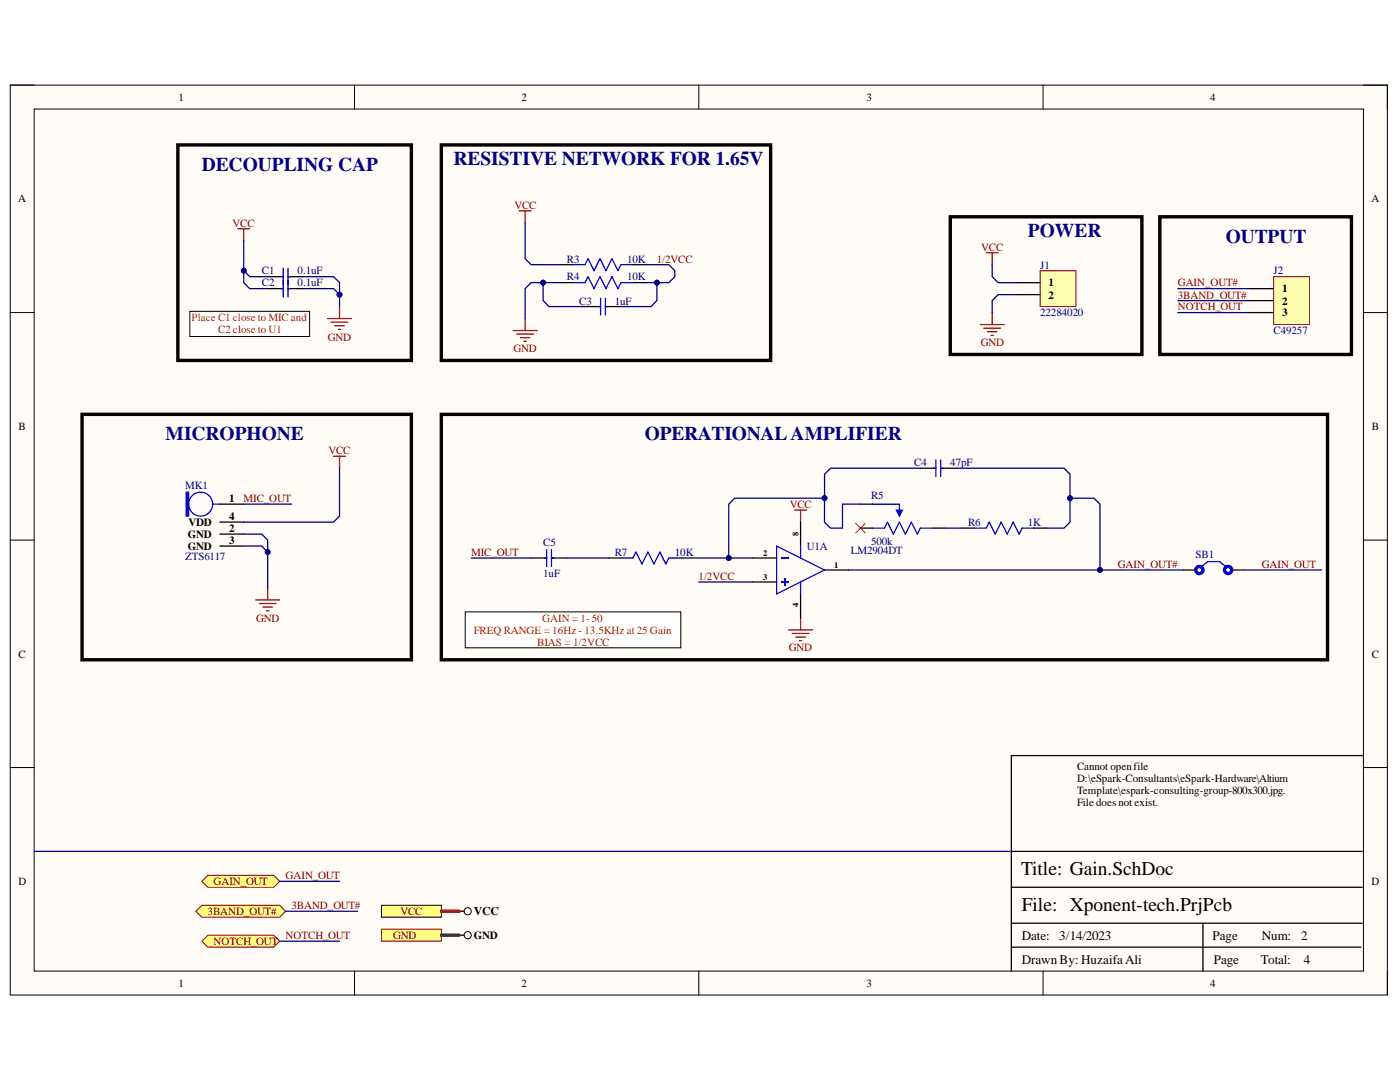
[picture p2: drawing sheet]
<svg xmlns="http://www.w3.org/2000/svg" width="279mm" height="216mm" viewBox="0 0 279 216" stroke-linecap="round" stroke-linejoin="round" font-family="sans-serif">
<path d="M2 17h274.9v181.5h-274.9z" fill-rule="evenodd" fill="#fffcf8"/>
<path d="M2 17h274.9v181.5h-274.9z" fill="none" stroke="#000" stroke-width=".2"/>
<path d="M6.8 21.8h265.3v172h-265.3z" fill-rule="evenodd" fill="#fffcf8"/>
<g fill="none" stroke="#000" stroke-width=".2">
<path d="M2 17h4.8M70.7 17v4.8M139.5 17v4.8M208.2 17v4.8M272.1 17h4.8v4.8M6.8 21.8h265.3v172h-265.3zM2 62.4h4.8M272.1 62.4h4.8M2 107.8h4.8M272.1 107.8h4.8M2 153.2h4.8M272.1 153.2h4.8"/>
<path d="M70.8 193.8v4.7M139.5 193.8v4.7M208.2 193.8v4.7M276.9 193.8v4.7"/>
</g>
<path d="M116.8 61.2h3.1M120.8 61.2h3.1M272.1 150.8h-70.3v43M201.8 177h70.1M201.8 169.9h70.1M201.8 189h69.8M201.8 184.2h70.1M240.1 184.2v9.6" fill="none" stroke="#000" stroke-width=".25"/>
<g fill="none" stroke="#800000" stroke-width=".25">
<path d="M47.4 45.6h2.4M48.6 45.6v2.4M103.6 42.1h2.4M104.8 42.1v2.4M65.4 63.6h4.7M66.1 64.3h3.3M66.8 65h1.9M67.5 65.7h.5M67.8 61.2v2.4M102.4 66h4.8M103.1 66.7h3.4M103.9 67.4h1.9"/>
<path d="M104.6 68.1h.4M104.8 63.6v2.4M66.6 91h2.4M67.8 91v2.4M51 119.7h4.8M53.4 117.3v2.4M158.6 101.8h2.4M159.8 101.8v2.4M51.7 120.4h3.4M52.5 121.1h1.9M53.2 121.9h.5M157.4 125.7h4.8"/>
<path d="M158.1 126.4h3.3M158.8 127.1h1.9M159.5 127.8h.5M159.8 123.3v2.4"/>
</g>
<path d="M119.9 59.5v3.3M120.8 59.5v3.3M119.4 61.2h.5M120.8 61.2h.5" fill="none" stroke="#00f" stroke-width=".25"/>
<path d="M35.5 28.9h46.6v43h-46.6zM88.1 28.9h65.7v43h-65.7zM16.4 82.7h65.7v49h-65.7zM88.1 82.7h176.8v49h-176.8z" fill="none" stroke="#000" stroke-width=".68"/>
<path d="M92.9 122.1h43v7.2h-43z" fill-rule="evenodd" fill="#fff"/>
<path d="M92.9 122.1h43v7.2h-43z" fill="none" stroke="#000" stroke-width=".2"/>
<path d="M37.9 62.1h23.9v5h-23.9z" fill-rule="evenodd" fill="#fff"/>
<path d="M37.9 62.1h23.9v5h-23.9z" fill="none" stroke="#000" stroke-width=".2"/>
<path d="M112 52.8h2.4M112 56.4h2.4M126.3 52.8h2.4M126.3 56.4h2.4M192 105.4h2.4M206.4 105.4h2.4" fill="none" stroke="#000" stroke-width=".25"/>
<path d="M114.4 52.8h2.4l.6-1.2 1.1 2.4 1.2-2.4 1.2 2.4 1.2-2.4 1.2 2.4 .6-1.2h2.4M114.4 56.4h2.4l.6-1.2 1.1 2.4 1.2-2.4 1.2 2.4 1.2-2.4 1.2 2.4 .6-1.2h2.4M194.4 105.4h2.4l.6-1.2 1.2 2.4 1.2-2.4 1.2 2.4 1.2-2.4 1.2 2.4 .6-1.2h2.4" fill="none" stroke="#00f" stroke-width=".25"/>
<path d="M189.6 43.3h38.3v27.4h-38.3zM231.5 43.3h38.2v27.4h-38.2z" fill="none" stroke="#000" stroke-width=".68"/>
<path d="M196.8 50.4h2.4M198 50.4v2.4M195.6 64.8h4.8M196.3 65.5h3.4M197.1 66.2h1.9M197.8 66.9h.5M198 62.4v2.4" fill="none" stroke="#800000" stroke-width=".25"/>
<path d="M76.1 185.4h12v2.4h-12z" fill-rule="evenodd" fill="#ffff80"/>
<path d="M76.1 185.4h12v2.4h-12z" fill="none" stroke="#800000" stroke-width=".2"/>
<circle cx="93.3" cy="186.6" r=".72" fill="none" stroke="#000" stroke-width=".2"/>
<path d="M91.7 186.6h.9" fill="none" stroke="#000" stroke-width=".25"/>
<path d="M76.1 180.6h12v2.4h-12z" fill-rule="evenodd" fill="#ffff80"/>
<g fill="none" stroke="#000" stroke-width=".2">
<path d="M76.1 180.6h12v2.4h-12z"/>
<circle cx="93.3" cy="181.8" r=".72"/>
</g>
<path d="M91.7 181.8h.9" fill="none" stroke="#000" stroke-width=".25"/>
<path d="M40.3 175.9l1.2-1.2h13.1l1.2 1.2-1.2 1.1h-13.1z" fill-rule="evenodd" fill="#ffff80"/>
<path d="M40.3 175.9l1.2-1.2h13.1l1.2 1.2-1.2 1.1h-13.1z" fill="none" stroke="#800000" stroke-width=".2"/>
<path d="M40.3 187.8l1.2-1.2h13.1l1.2 1.2-1.2 1.2h-13.1z" fill-rule="evenodd" fill="#ffff80"/>
<path d="M40.3 187.8l1.2-1.2h13.1l1.2 1.2-1.2 1.2h-13.1z" fill="none" stroke="#800000" stroke-width=".2"/>
<path d="M43.9 100.6h4.7M43.9 106.6h4.7M43.9 109h4.7M43.9 104.2h4.7" fill="none" stroke="#000" stroke-width=".25"/>
<circle cx="40" cy="100.6" r="2.39" fill="none" stroke="#00f" stroke-width=".25"/>
<path d="M37.2 98.2h.4v4.8h-.4z" fill-rule="evenodd" fill="#00f"/>
<path d="M56 55.2h.5M56 57.6h.5M56.5 53.5v5.8M57.5 53.5v5.8M57.5 55.2h.5M57.5 57.6h.5M37.2 98.2h.4v4.8h-.4zM42.4 100.6h1.5" fill="none" stroke="#00f" stroke-width=".25"/>
<path d="M53.4 55.2h3.1M53.4 57.6h3.1M57.5 55.2h3.1M57.5 57.6h3.1" fill="none" stroke="#000" stroke-width=".25"/>
<path d="M254.2 55.2h7.1v9.6h-7.1z" fill-rule="evenodd" fill="#ffffb0"/>
<path d="M254.2 55.2h7.1v9.6h-7.1z" fill="none" stroke="#800000" stroke-width=".2"/>
<path d="M249.4 57.6h4.8M249.4 60h4.8M249.4 62.4h4.8" fill="none" stroke="#000" stroke-width=".25"/>
<path d="M207.6 54h7.1v7.2h-7.1z" fill-rule="evenodd" fill="#ffffb0"/>
<path d="M207.6 54h7.1v7.2h-7.1z" fill="none" stroke="#800000" stroke-width=".2"/>
<path d="M202.8 56.4h4.8M202.8 58.8h4.8M106 111.3h3.1M110.1 111.3h3.1M121.5 111.3h2.4M135.9 111.3h2.4M171.7 105.4h2.4M171.7 100.6h2.4M186.1 105.4h2.4" fill="none" stroke="#000" stroke-width=".25"/>
<path d="M108.6 111.3h.5M109.1 109.7v3.3M110.1 109.7v3.3M110.1 111.3h.4M123.9 111.3h2.4l.6-1.1 1.2 2.3 1.2-2.3 1.2 2.3 1.2-2.3 1.2 2.3 .6-1.2h2.4M174.1 105.4h2.4l.6-1.2 1.2 2.4 1.2-2.4 1.2 2.4 1.2-2.4 1.2 2.4 .6-1.2h2.4M174.1 100.6h5.4v1.2" fill="none" stroke="#00f" stroke-width=".25"/>
<path d="M178.9 101.8h1.2l-.6 1.2z" fill="#00f"/>
<path d="M178.9 101.8h1.2l-.6 1.2zM239.8 113l1.2-.9h2.4l1.2 .9" fill="none" stroke="#00f" stroke-width=".25"/>
<path d="M236.2 113.7h2.4M245.8 113.7h2.4" fill="none" stroke="#000" stroke-width=".25"/>
<g fill="none" stroke="#00f" stroke-width=".68">
<circle cx="239.4" cy="113.7" r=".72"/>
<circle cx="245.1" cy="113.7" r=".72"/>
</g>
<path d="M39.1 181.8l1.2-1.2h15.5l1.2 1.2-1.2 1.2h-15.5z" fill-rule="evenodd" fill="#ffff80"/>
<path d="M39.1 181.8l1.2-1.2h15.5l1.2 1.2-1.2 1.2h-15.5z" fill="none" stroke="#800000" stroke-width=".2"/>
<path d="M183.7 93.4h3.1M187.7 93.4h3.1M150.2 111.3h4.8M150.2 116.1h4.8M159.8 104.2v4.8M159.8 118.5v4.8M164.6 113.7h4.7" fill="none" stroke="#000" stroke-width=".25"/>
<path d="M186.3 93.4h.5M186.8 91.8v3.3M187.7 91.8v3.3M187.7 93.4h.5M155 109l9.6 4.7-9.6 4.8zM155.9 111.3h1.5M155.9 116.1h1.5M156.7 115.4v1.4M159.8 109v2.3M159.8 116.1v2.4" fill="none" stroke="#00f" stroke-width=".25"/>
<path d="M170.8 104.4l1.9 1.9M172.7 104.4l-1.9 1.9" fill="none" stroke="#f00" stroke-width=".2"/>
<path d="M48.6 109h3.6l1.2 1.2v7.1" fill="none" stroke="#000080" stroke-width=".25"/>
<circle cx="53.4" cy="110.2" r=".48" fill="#000080"/>
<circle cx="53.4" cy="110.2" r=".48" fill="none" stroke="#000080" stroke-width=".2"/>
<path d="M48.6 106.6h3.6l1.2 1.2v2.4" fill="none" stroke="#000080" stroke-width=".25"/>
<circle cx="53.4" cy="110.2" r=".48" fill="#000080"/>
<circle cx="53.4" cy="110.2" r=".48" fill="none" stroke="#000080" stroke-width=".2"/>
<path d="M104.8 44.5v7.1l1.2 1.2h6M112 56.4h-6l-1.2 1.2v6M67.8 93.4v9.6l-1.2 1.2h-18M48.6 100.6h9.6M94 111.3h12" fill="none" stroke="#000080" stroke-width=".25"/>
<circle cx="108.4" cy="56.4" r=".48" fill="#000080"/>
<circle cx="108.4" cy="56.4" r=".48" fill="none" stroke="#000080" stroke-width=".2"/>
<path d="M128.7 52.8h4.8l1.2 1.2v1.2l-1.2 1.2h-4.8M113.2 111.3h8.3" fill="none" stroke="#000080" stroke-width=".25"/>
<circle cx="131.1" cy="56.4" r=".48" fill="#000080"/>
<circle cx="131.1" cy="56.4" r=".48" fill="none" stroke="#000080" stroke-width=".2"/>
<path d="M108.4 56.4v3.6l1.2 1.2h7.2" fill="none" stroke="#000080" stroke-width=".25"/>
<circle cx="108.4" cy="56.4" r=".48" fill="#000080"/>
<circle cx="108.4" cy="56.4" r=".48" fill="none" stroke="#000080" stroke-width=".2"/>
<path d="M131.1 56.4v3.6l-1.2 1.2h-6" fill="none" stroke="#000080" stroke-width=".25"/>
<circle cx="131.1" cy="56.4" r=".48" fill="#000080"/>
<circle cx="131.1" cy="56.4" r=".48" fill="none" stroke="#000080" stroke-width=".2"/>
<path d="M60.6 55.2h6l1.2 1.2v4.8" fill="none" stroke="#000080" stroke-width=".25"/>
<circle cx="67.8" cy="58.8" r=".48" fill="#000080"/>
<circle cx="67.8" cy="58.8" r=".48" fill="none" stroke="#000080" stroke-width=".2"/>
<path d="M48.6 48v6l1.2 1.2h3.6" fill="none" stroke="#000080" stroke-width=".25"/>
<circle cx="48.6" cy="54" r=".48" fill="#000080"/>
<circle cx="48.6" cy="54" r=".48" fill="none" stroke="#000080" stroke-width=".2"/>
<path d="M138.3 111.3h11.9M139.5 116.1h10.7" fill="none" stroke="#000080" stroke-width=".25"/>
<circle cx="145.4" cy="111.3" r=".48" fill="#000080"/>
<circle cx="145.4" cy="111.3" r=".48" fill="none" stroke="#000080" stroke-width=".2"/>
<path d="M183.7 93.4h-17.9l-1.2 1.2v4.8h-18l-1.2 1.2v10.7M188.5 105.4h3.5" fill="none" stroke="#000080" stroke-width=".25"/>
<circle cx="164.6" cy="99.4" r=".48" fill="#000080"/>
<circle cx="164.6" cy="99.4" r=".48" fill="none" stroke="#000080" stroke-width=".2"/>
<circle cx="145.4" cy="111.3" r=".48" fill="#000080"/>
<circle cx="145.4" cy="111.3" r=".48" fill="none" stroke="#000080" stroke-width=".2"/>
<path d="M190.8 93.4h21.6l1.1 1.2v9.6l-1.1 1.2h-3.6" fill="none" stroke="#000080" stroke-width=".25"/>
<circle cx="213.5" cy="99.4" r=".48" fill="#000080"/>
<circle cx="213.5" cy="99.4" r=".48" fill="none" stroke="#000080" stroke-width=".2"/>
<path d="M213.5 99.4h4.8l1.2 1.2v13.1h-50.2" fill="none" stroke="#000080" stroke-width=".25"/>
<circle cx="213.5" cy="99.4" r=".48" fill="#000080"/>
<circle cx="213.5" cy="99.4" r=".48" fill="none" stroke="#000080" stroke-width=".2"/>
<circle cx="219.5" cy="113.7" r=".48" fill="#000080"/>
<circle cx="219.5" cy="113.7" r=".48" fill="none" stroke="#000080" stroke-width=".2"/>
<path d="M219.5 113.7h16.7" fill="none" stroke="#000080" stroke-width=".25"/>
<circle cx="219.5" cy="113.7" r=".48" fill="#000080"/>
<circle cx="219.5" cy="113.7" r=".48" fill="none" stroke="#000080" stroke-width=".2"/>
<path d="M60.6 57.6h6l1.2 1.2" fill="none" stroke="#000080" stroke-width=".25"/>
<circle cx="67.8" cy="58.8" r=".48" fill="#000080"/>
<circle cx="67.8" cy="58.8" r=".48" fill="none" stroke="#000080" stroke-width=".2"/>
<path d="M48.6 54v2.4l1.2 1.2h3.6" fill="none" stroke="#000080" stroke-width=".25"/>
<circle cx="48.6" cy="54" r=".48" fill="#000080"/>
<circle cx="48.6" cy="54" r=".48" fill="none" stroke="#000080" stroke-width=".2"/>
<path d="M198 52.8v2.4l1.2 1.2h3.6M202.8 58.8h-3.6l-1.2 1.2v2.4M235.1 57.6h14.3M235.1 60h14.3M235.1 62.4h14.3M164.6 99.4v4.8l1.1 1.2h2.4v-4.8h3.6M248.2 113.7h15.5M6.8 169.9h194.8M55.8 175.9h12M55.8 187.8h12M57 181.8h14.3" fill="none" stroke="#000080" stroke-width=".25"/>
<path d="M88.1 186.6h3.6" fill="none" stroke="#274e13" stroke-width=".68"/>
<path d="M88.1 181.8h3.6" fill="none" stroke="#c00" stroke-width=".68"/>
<circle cx="164.6" cy="99.4" r=".48" fill="#000080"/>
<circle cx="164.6" cy="99.4" r=".48" fill="none" stroke="#000080" stroke-width=".2"/>
<g font-size="3.9" fill="#000080">
<text x="40.2" y="34.1">DECOUPLING CAP</text>
<text x="90.5" y="32.9">RESISTIVE NETWORK FOR 1.65V</text>
<text x="205.1" y="47.2">POWER</text>
<text x="244.6" y="48.4">OUTPUT</text>
<text x="33.1" y="87.8">MICROPHONE</text>
<text x="128.7" y="87.8">OPERATIONALAMPLIFIER</text>
</g>
<g font-size="3.9">
<text x="203.8" y="174.5">Title: Gain.SchDoc</text>
<text x="203.9" y="181.7">File: Xponent-tech.PrjPcb</text>
</g>
<g font-size="2.6">
<text x="203.9" y="187.5">Date:</text>
<text x="211.4" y="187.5">3/14/2023</text>
<text x="242" y="187.5">Page</text>
<text x="251.8" y="187.5">Num:</text>
<text x="259.7" y="187.5">2</text>
<text x="203.9" y="192.3">Drawn By: HuzaifaAli</text>
<text x="242.3" y="192.3">Page</text>
<text x="251.6" y="192.3">Total:</text>
<text x="260.2" y="192.3">4</text>
</g>
<text font-size="2.4" x="94.5" y="182.7">VCC</text>
<g font-size="2.2">
<text x="35.6" y="20.1">1</text>
<text x="104.1" y="20.1">2</text>
<text x="172.9" y="20.1">3</text>
<text x="241.5" y="20.1">4</text>
<text x="3.6" y="40.4">A</text>
<text x="273.7" y="40.4">A</text>
<text x="209.3" y="57.1">1</text>
<text x="209.3" y="59.6">2</text>
<text x="255.9" y="58.3">1</text>
<text x="255.9" y="60.8">2</text>
<text x="255.9" y="63.1">3</text>
<text x="3.7" y="85.8">B</text>
<text x="273.8" y="85.8">B</text>
<text x="45.7" y="100.2">1</text>
<text x="37.5" y="107.3">GND</text>
<text x="37.6" y="105">VDD</text>
<text x="45.7" y="106.2">2</text>
<text x="45.7" y="103.7">4</text>
<text x="37.5" y="109.7">GND</text>
<text x="45.7" y="108.5">3</text>
<text x="3.7" y="131.3">C</text>
<text x="273.8" y="131.3">C</text>
<text x="214.9" y="153.7">Cannot openfile</text>
<text x="214.9" y="156">D:\eSpark-Consultants\eSpark-Hardware\Altium</text>
<text x="214.9" y="158.5">Template\espark-consulting-group-800x300.jpg.</text>
<text x="214.9" y="160.8">File does not exist.</text>
<text x="3.7" y="176.7">D</text>
<text x="273.7" y="176.7">D</text>
<text x="94.5" y="187.4">GND</text>
<text x="35.6" y="196.9">1</text>
<text x="104.1" y="196.9">2</text>
<text x="172.9" y="196.9">3</text>
<text x="241.5" y="196.9">4</text>
</g>
<g font-size="2.2" fill="#800000">
<text x="102.7" y="41.7">VCC</text>
<text x="46.4" y="45.2">VCC</text>
<text x="131.1" y="52.4">1/2VCC</text>
<text x="195.8" y="50">VCC</text>
<text x="235.1" y="57.1">GAIN_OUT#</text>
<text x="235.1" y="59.6">3BAND_OUT#</text>
<text x="235.1" y="62">NOTCH_OUT</text>
<text x="65.4" y="68">GND</text>
<text x="102.5" y="70.3">GND</text>
<text x="195.7" y="69.1">GND</text>
<text x="65.5" y="90.6">VCC</text>
<text x="48.6" y="100.2">MIC_OUT</text>
<text x="157.6" y="101.3">VCC</text>
<text x="94" y="110.9">MIC_OUT</text>
<text x="223.1" y="113.3">GAIN_OUT#</text>
<text x="251.8" y="113.3">GAIN_OUT</text>
<text x="139.4" y="115.7">1/2VCC</text>
<text x="51.2" y="124.1">GND</text>
<text x="157.4" y="130">GND</text>
<text x="42.6" y="176.7">GAIN_OUT</text>
<text x="57" y="175.4">GAIN_OUT</text>
<text x="41.4" y="182.6">3BAND_OUT#</text>
<text x="58.2" y="181.4">3BAND_OUT#</text>
<text x="79.9" y="182.6">VCC</text>
<text x="42.6" y="188.6">NOTCH_OUT</text>
<text x="57" y="187.4">NOTCH_OUT</text>
<text x="78.5" y="187.4">GND</text>
</g>
<g font-size="2.2" fill="#000080">
<text x="113.1" y="52.4">R3</text>
<text x="125.1" y="52.4">10K</text>
<text x="207.6" y="53.6">J1</text>
<text x="52.3" y="54.8">C1</text>
<text x="52.3" y="57.1">C2</text>
<text x="59.4" y="54.8">0.1uF</text>
<text x="59.4" y="57.1">0.1uF</text>
<text x="113.1" y="55.9">R4</text>
<text x="125.1" y="55.9">10K</text>
<text x="254.2" y="54.8">J2</text>
<text x="115.6" y="60.8">C3</text>
<text x="122.7" y="60.8">1uF</text>
<text x="207.6" y="63.1">22284020</text>
<text x="254.2" y="66.7">C49257</text>
<text x="182.5" y="93">C4</text>
<text x="189.7" y="93">47pF</text>
<text x="37" y="97.5">MK1</text>
<text x="173.8" y="99.5">R5</text>
<text x="193.2" y="105">R6</text>
<text x="205.1" y="105">1K</text>
<text x="37" y="111.7">ZTS6117</text>
<text x="108.4" y="109">C5</text>
<text x="122.7" y="110.9">R7</text>
<text x="134.7" y="110.9">10K</text>
<text x="161" y="109.7">U1A</text>
<text x="169.8" y="110.6">LM2904DT</text>
<text x="173.8" y="108.8">500k</text>
<text x="238.6" y="111.4">SB1</text>
<text x="108.4" y="115.2">1uF</text>
</g>
<g font-size="2.2" fill="#f00">
<text x="38.2" y="64.1">Place C1 close to MIC and</text>
<text x="43.5" y="66.5">C2 close to U1</text>
<text x="108.2" y="124.1">GAIN = 1- 50</text>
<text x="94.5" y="126.4">FREQ RANGE = 16Hz - 13.5KHz at 25 Gain</text>
<text x="107.2" y="128.8">BIAS = 1/2VCC</text>
</g>
<g font-size="1.7">
<text x="159.4" y="107" transform="rotate(-90 159.4 107)">8</text>
<text x="152.3" y="111">2</text>
<text x="166.5" y="113.4">1</text>
<text x="152.3" y="115.8">3</text>
<text x="159.4" y="121.2" transform="rotate(-90 159.4 121.2)">4</text>
</g>
</svg>
